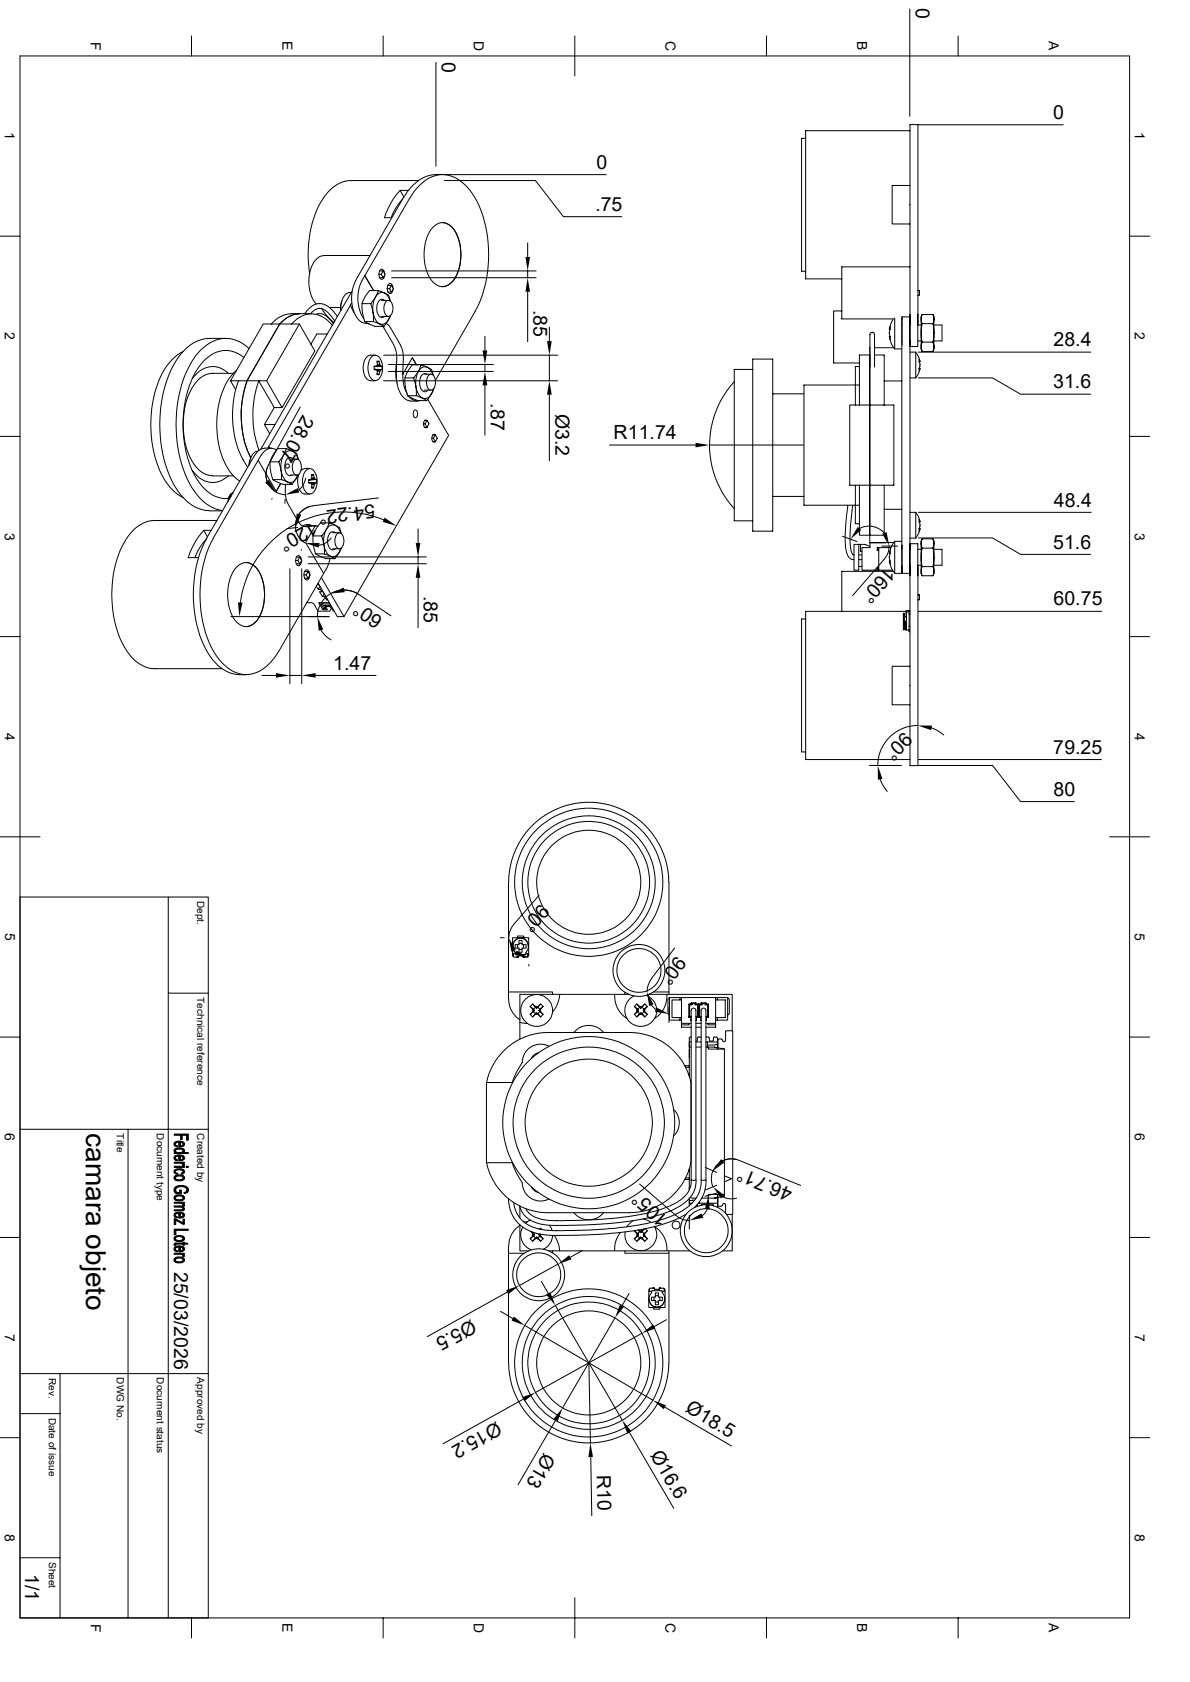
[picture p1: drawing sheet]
<svg xmlns="http://www.w3.org/2000/svg" width="297mm" height="420mm" viewBox="0 0 297 420" stroke-linecap="round" stroke-linejoin="round" font-family="sans-serif">
<g fill="none" stroke="#000" stroke-width=".25">
<path d="M5 14h276.9v390h-276.9zM47.8 9v5M95.6 9v5M108.8 15.6v25.9M143.5 9v10M191.3 9v5M227.1 2.2v26.8M239.1 9v5M201.1 34.5h-1v33.2h1M227.1 32.6h-26v37h9M229.2 31.2h36.2M0 59h5"/>
<path d="M99.9 47.5a17.6 17.6 0 0 0-3.9 6.9h1.8M100.5 49.7l-1.6 2.1-1.3 2.6M101.9 47.5h-2l.9 1.6M102.3 49.4l-11.2 19.4 2.2 3.8M102.3 49.4a10.2 10.2 0 0 1 8.1-5.8 9.5 9.5 0 0 1 7.6 4.9 30.5 30.5 0 0 1 3.2 22.1l-1.1 3.8-1.5 3.3M104.4 45.1h-16.8a9 9 0 0 0-7.5 5.3 27.7 27.7 0 0 0-2.8 18M108 56.8a3.2 3.2 0 0 1 5.3 .5 11.9 11.9 0 0 1-.4 13.1 3.2 3.2 0 0 1-5.3-.6 11.9 11.9 0 0 1 .4-13zM108.8 43.6h1.6M108.8 43.6a9.3 9.3 0 0 0-7.6 5l-11.7 20.2a9.7 9.7 0 0 0-.1 10.9l1.1 .9 1.4 .2M110.4 55.6a4.7 4.7 0 0 1 3.9 3.8 11.9 11.9 0 0 1-1.4 11l-1 .7-1.5 .5M110.9 45.1h22.7l7 9h14.6M110.9 43.6h40.4"/>
<path d="M227.1 46.3h-4.4v9.6h4.4M281.9 59h5M72.6 78.3h5.1M72.6 78.4a6.8 6.8 0 0 0-4.9 2.5M74.8 78.4a6.8 6.8 0 0 0-5 2.5M76.1 78.3l1.4-1.6 1.1-.7 .7-.2a5.3 5.3 0 0 1 4.7 2.9l.2 .3M77.6 78.3l1-1 .9-.3a3.9 3.9 0 0 1 3.3 2.1l.7 1.1M78.9 78.5a3.5 3.5 0 0 1 3.9 1.8l.4 .5M80.3 77l1.4 2 1.7 1.6M80.8 63.8h11.5M80.8 63.8a4.5 4.5 0 0 0-3.5 4.1 9.4 9.4 0 0 0 1.7 8M82.3 76.8h2.7"/>
<path d="M85.3 75.1l-.3 1.2v1.3M87.5 76.2l.8 1.9M87.5 76.2l-20.4 35.3M87.7 73a2.36 2.36 0 0 0-2.4 2.4l-.2 2.2M87.8 75.6l-.3 .6M87.8 72.8l-22.7 39.3M89.5 68.8h.1M90.3 75.8h2.2M92.5 75.8l.6 2.1 .1 2.4M93.2 72.6l-2.1-3.8a9.6 9.6 0 0 0-.3 10.7M94.4 72.6h-2.2l-1.5 2.4a6.7 6.7 0 0 0 .1 4.5l.2 .8M94.4 72.6l-.8 1.8-1.1 1.4"/>
<path d="M94.4 72.6l1.5 .6M94.7 67.6h.9l-.4 .9h-.7M95.2 68.5l.4 .8M95.2 75h1.7M95.2 79h1.7M95.6 67.6l.5 .9-.5 .8h-.9M95.9 73.2a1.85 1.85 0 0 0-2.4 1.4 5.7 5.7 0 0 0 .9 6.1 1.8 1.8 0 0 0 2.8-1.3l.2-.5M95.9 73.2l.9 .7 .6 1.2M95.9 73.2h.1a1.83 1.83 0 0 1 1.4 2M96 75a1.06 1.06 0 0 0-1.1-.1 1.06 1.06 0 0 0-.7 .9 2.74 2.74 0 0 0 1.1 3.5l.7-.3M96 68.4v-.4a.7 .7 0 0 0-.8-.8 .7 .7 0 0 0-.6 .9v.7a.7 .7 0 0 0 .6 .9 .7 .7 0 0 0 .8-.7v-.3M96.2 75.4a.97 .97 0 0 1 1.2-.3 .97 .97 0 0 1 .6 1.1 2.27 2.27 0 0 1-1.1 2.8 2.1 2.1 0 0 1-1-2.8z"/>
<path d="M96.6 72.1h.6M96.8 71.2h.9l-.5 .9M97.2 72.1l.5 .8h-.9M97.5 78.8l-.6 1.3-1.1 1.4M97.7 71.2l.5 .9-.5 .8M97.7 67.6h36.1M97.7 69.3h36.1M98.1 71.9l-.1-.3a.7 .7 0 0 0-.7-.8 .7 .7 0 0 0-.6 .9v.6a.7 .7 0 0 0 .5 1 .7 .7 0 0 0 .8-.7l.1-.4M118.6 77.7l-9.9 17.2M131.7 60.7v3.5M131.7 67.6v1.7M131.7 72.9v12.4"/>
<path d="M210.1 77.6h-2v13h6.4M223.3 79.4v7.7M225.1 79.6h.1M225.1 79.4v6.7M227.1 79.6h.1M227.1 66.6h-17v13h12.8l-.6 1.3-.3 1.3M227.1 78.5v1.1M227.1 79.6v1.6M229.1 72.5h.4v1.2h-.4M229.1 78.5v8h-2v-55.4h2v50.1M230.2 78.5a8.7 8.7 0 0 0-.3 3.8v1.7a8.7 8.7 0 0 0 .3 3.8M230.2 78.5l-.3 .8 .1 .8a3.5 3.5 0 0 1-.1 2.4l.1 1.7a2.59 2.59 0 0 1-.1 2.1l.3 1.5"/>
<path d="M230.2 78.5h2.6M232.8 78.5l.3 1.2M233.1 79.7l-.3 1.1M233.1 79.7v3.4M45.7 87.8a14.1 14.1 0 0 0-6.7 9 30.1 30.1 0 0 0 1.9 22.8l1.3 1.7 1.3 1.5 2.2 1.4M56.3 84.5a14.1 14.1 0 0 0-6.6 .5 14.2 14.2 0 0 0-7.5 8.6 34.4 34.4 0 0 0 1 27.1 11.8 11.8 0 0 0 8.2 6.8h.9M57 93.2a5.5 5.5 0 0 0-8.4 .7l-.6 .6M58.2 93.2h-5.1a6.7 6.7 0 0 0-5.6 4.6 19.9 19.9 0 0 0 .8 18 5.8 5.8 0 0 0 4.8 3h5.1M59.1 92.4a16.9 16.9 0 0 0-5 12 20.2 20.2 0 0 0 3.9 14.1l1.8 1.6M59.5 95.1h-2l1.3 2.1M59.5 95.1a24.7 24.7 0 0 0 2.3 21.6M60.9 89.2a7 7 0 0 0-10.4 1.4 23.5 23.5 0 0 0-4.8 14.6 25 25 0 0 0 4.6 16.1 7.7 7.7 0 0 0 6.7 3.2"/>
<path d="M61.7 95.1a25.2 25.2 0 0 0 .9 19.2M62.1 87a8.1 8.1 0 0 0-12.1 .5 26.4 26.4 0 0 0-6 17 30 30 0 0 0 4.6 18.2 10.3 10.3 0 0 0 6.9 4.8M67.7 80.9h-2l-8.2 14.2M67.7 80.9h2.1l-8.2 14.2h-2.1M69.8 80.9h2.9M69.8 80.9l-8.2 14.2h4.9l3.9 6.7h-1.9M72.7 80.9h2l3.9 6.7-8.2 14.2M72.8 80.9a6.1 6.1 0 0 1 10.1 .3M74.7 80.9l-8.2 14.2M81.7 83.4h-2.6l-1.5 2.5M91 80.3l2.6 1.2h2.2M91 80.3h2.2"/>
<path d="M92.5 95.1h1.1M92.7 89.2a1.33 1.33 0 0 1 2.3 .5 4.3 4.3 0 0 1-.8 5.2 1.6 1.6 0 0 1-2.1-1.5 4.7 4.7 0 0 1 .6-4.2zM93.2 80.3l2.6 1.2M93.6 88.7a2.05 2.05 0 0 0-2.3 .8 4.5 4.5 0 0 0 .5 5.3l.7 .2M94 92.4l.1 .1M94 91.4a.5 .5 0 0 0-.7 .4 .5 .5 0 0 0 .5 .6h.2M94.1 92.4l.8 .1M94.1 91.2l-.1 .2M94.1 92.5v1h.5M94.1 93.3l.5 .2M94.2 91l-.1 .3M94.2 92.7l.6 .1"/>
<path d="M94.6 90.2l.2 .8M94.6 90.2h-.5l.1 .8M94.6 90.2l-.5 .3M94.8 91l.1 .3M94.8 92.7l-.2 .8M94.8 91l-.6 .1M94.9 91.3l.1 .1M94.9 92.5l-.1 .3M94.9 91.3l-.8 .1M95 91.4h.3M95 92.4l-.1 .1M95 91.4l-1.6 .2 1.9-.2"/>
<path d="M95.3 91.4v.3a.49 .49 0 0 1-.1 .5 .49 .49 0 0 1-.6 0h-1.2l1.6 .2M95.3 92.3l-.3 .1M95.6 81.5l.2 .4M95.8 95.1h43.4M95.8 88.7h43.4M95.8 81.8l2.5 4.3M96.4 80.8l.6 .4 .5 .7M96.9 91h26.2M96.9 92.8h26.2M97.5 81.8l2.4 4.3M98.3 86.1a6.5 6.5 0 0 1 .7 3.4l-.1 4M98.9 93.5a7.3 7.3 0 0 0 2.4 6.2 4.1 4.1 0 0 0 2.8 .5"/>
<path d="M99 90.5a11.3 11.3 0 0 0 .1 5M99.9 86.1a6.5 6.5 0 0 1 .8 3.4l-.2 4 2.4-4.2 1 1.8-1-1.8M100.5 93.5h.1M100.5 93.5a9.3 9.3 0 0 0 1.1 4.8M101 94.4h2.3M101.7 98.8h2.2M101.7 98.8l2.6 1.2h2.2M102.1 99a2.51 2.51 0 0 0 2.8 1M103.3 94.4l.5 2.2M103.8 96.6l.1 2.2M103.8 96.6a2.7 2.7 0 0 0 2.5 2.9 2.77 2.77 0 0 0 1.8-2.3M103.9 98.8l2.6 1.2"/>
<path d="M105.1 91.1h-2.2l-1.5 2.4a6.9 6.9 0 0 0 .2 4.8l.1 .5M105.1 91.1l-.6 1.4-1.2 1.9M105.1 91.1l1.5 .6M105.8 97.4h1.8M105.9 93.4h1.7M106.5 93.4a1.32 1.32 0 0 0-1.7 1.5 2.38 2.38 0 0 0 1.2 2.9l.8-.4M106.6 91.7h.1a1.72 1.72 0 0 1 1.4 1.9M106.6 91.7a1.85 1.85 0 0 0-2.4 1.4l-.4 1.9v1.6M106.6 91.7l.8 .7 .6 1.2M106.8 99.7l5.2 9-26.1 45.3-5.7-9.8M106.8 93.9a.97 .97 0 0 1 1.2-.4 .97 .97 0 0 1 .6 1.1 2.27 2.27 0 0 1-1 2.8 2.1 2.1 0 0 1-1-2.8zM108.3 96.9l-.7 1.7-1.1 1.4"/>
<path d="M121 84v3.5M121 91v1.8M121 96.2v12.5M137.1 81.7v3.5M137.1 88.7v6.4M137.1 98.6v16.4M183.3 95.2a23.4 23.4 0 0 0 0 31.8M187.9 92.2h-4.6v37.8h4.6M187.9 89.7h5v42.9h-5zM192.9 98.3h7.8M214.5 91.5h-1v4.6h1M217.1 88.6v12.5h3.6"/>
<path d="M217.1 88.6h.1M217.1 86.8v1.8M217.1 91.7v-8a.62 .62 0 0 1 .8-.7 .62 .62 0 0 1 .4 .9v7.8M218.3 88.6h2.4v12.5M218.3 86.8h4.8M220.7 95.1h4.4M222 82.1l.2 .2M222 82.1l.2-.6v.7M222 84.1l.4 1.6 .9 1.4M222 82.1l.2 .1M222.2 84.1v.7l-.2-.6M222.2 84l-.2 .2"/>
<path d="M222.2 84.1l-.2 .1M222.2 82.2a1.99 1.99 0 0 0 0 1.9M223.3 87.1h1.8M225.1 80.9v.1M225.1 85.3h.1M227.1 85.1v1M227.1 86.1v51.1M227.1 86.1v-7h-2v64.1h2v-7.1M227.1 94.4h1.5M227.1 87.9h1.5M228.6 87.9v6.5M228.6 87.9l.8 1.6 .2 .8h-.2"/>
<path d="M229.1 81.2h.8M229.1 85.1h.8M229.2 94.4h18.5l7 4h17.5M229.2 87.9h43M229.4 92v.6l.2-.5h-.2M229.4 90.3l.2 .6M229.4 92l.2 .1M229.4 90.2h.2l-.2-.5v.6M229.6 90.9v.5M229.6 90.2v.1M229.6 91.4l-.2 .6M229.6 92l-.4 1.3-.6 1.1"/>
<path d="M230.2 85.4h2.6M230.2 87.8h2.6M230.2 80.8h2.6M232.8 85.4l.3 1.2M232.8 80.8l.3 2.3M233.1 81.2h2v3.9h-2M233.1 86.6l-.3 1.2M233.1 83.1l-.3 2.3M233.1 83.1v3.5M0 109h5M48 117.5a5.9 5.9 0 0 0 7.1 2.6l1.9-1.3M64.3 112.6a3.3 3.3 0 0 0-2.1 3.5l.2-1.3"/>
<path d="M65.1 113.7l-.7 1.2M65.4 111.5v.1M66 106l2.5-4.2-3.9-6.7a25.8 25.8 0 0 0 0 17.3M66.1 111.9a3 3 0 0 0-2.6 1.8l-11.9 20.6M66.1 111.9h1.6M66.8 116.7l-.4 1.7 .2 1.7M67 116.1a5 5 0 0 0 4.2 7.4M67 111.5l.4 .4M67.1 111.5l.3 .4M67.1 111.5l-.3 .4M67.4 115.3h2.2M68.1 119.8h2.2"/>
<path d="M68.6 106h-2.6l1.3 2.3M69 112.4a2.63 2.63 0 0 0-3.8 1.3M69.6 115.3l.6 2.7 .1 1.8M70.3 119.8l2.6 1.1M70.7 113.7l-1.1 1.6M70.8 113.7a5.6 5.6 0 0 0 .7 6.5 1.77 1.77 0 0 0 2.7-1.2l.1-.4M71.5 112h-2.2l-1.6 2.4a7 7 0 0 0 .2 4.9l.2 .5 1.8 .9 .8 .2h2.2M71.5 112l-.8 1.7M71.5 112l1.5 .6M72.3 114.6h1.8M72.4 118.6h1.7M73 112.6a1.93 1.93 0 0 1 1.5 2.2l-.7-1.4z"/>
<path d="M73 112.6a1.69 1.69 0 0 0-2.2 1.1M73.2 114.6a1.07 1.07 0 0 0-1.2-.3 1.07 1.07 0 0 0-.8 1 2.68 2.68 0 0 0 1.1 3.5l.6-.2M73.4 115.1a.97 .97 0 0 1 1.1-.4 .97 .97 0 0 1 .6 1.1 2.27 2.27 0 0 1-1 2.8 2.1 2.1 0 0 1-1-2.8zM74.4 118.6l-1.5 2.3M74.6 118.5a4.3 4.3 0 0 0 1 4.7l1.7 .2M74.9 101.6l-7.9 14.5M76.3 119.4l-.6 1.7-1.2 1.3M76.4 117.5a1.33 1.33 0 0 1 2.3 .6 4.3 4.3 0 0 1-.8 5.1 1.6 1.6 0 0 1-2.2-1.4 4.7 4.7 0 0 1 .7-4.3zM77.3 117a2.51 2.51 0 0 0-1.9 .3l-.3 .2M77.7 119.7h-.4a.57 .57 0 0 0-.2 .7 .57 .57 0 0 0 .6 .3l.2 .3-.2 .8h.6M77.8 119.5l-.1 .1M77.9 119.3l-.1 .2"/>
<path d="M78.2 118.5l.2 .8M78.3 118.5h-.6l.2 .8h.5M78.3 118.5l-.5 .3M78.5 119.3l.1 .2M78.5 119.5l.2 .2M78.5 119.5l-.8 .1M78.7 119.7h.3M78.7 119.7l-1.7 .1h2M79 119.8v.8M103.3 102.5l.4-.1a1.14 1.14 0 0 1 0 1.9 1.27 1.27 0 0 1-.4-1.8zM105.7 105.8h.4l.5-.8-.2-.1a.98 .98 0 0 0-.5 1.7l.3 .2 .3-.1M105.9 105h.7l.5 .8-.5 .9h-.6"/>
<path d="M106.1 105.8l.5 .9M107.7 109.4h.5l.5 .9M108 108.6h.7l-.5 .8M108.6 108.6l-.1-.1a.98 .98 0 0 0-.6 1.7l.4 .2 .3-.1M108.7 108.6l.4 .8-.4 .9h-.7M152.1 111.1h21.5M177.1 111.1h23.5M213.5 101.1v-5h-12.8v30.1h13.8M214.5 101.1h-2.4v20.1h2.4M214.5 101.1h2.6v20.1h-2.6M214.5 101.1v-12.5h2.6v45M220.7 101.1h2.4v20.1h-2.4"/>
<path d="M281.9 109h5M46.9 139.2h2.6M50.8 132.4h1.9M50.8 132.4l1 1.6M50.9 132.4a17.6 17.6 0 0 0-3.9 6.8M51.5 134.6l-1.6 2.1-1.3 2.5M51.6 134.3a31.1 31.1 0 0 0 .2 28.6 9.8 9.8 0 0 0 9.6 5.6M52.3 127.6h3.2M54.1 130h-15.5a9.2 9.2 0 0 0-7.6 5.4 28.9 28.9 0 0 0 0 26.1 9.2 9.2 0 0 0 7.6 5.5h16.8M57.4 123.8h.1M57.4 123.8l.1 .2M57.4 123.8l.7-.7a2.08 2.08 0 0 0-1.1 2"/>
<path d="M57.4 123.7v.1M57.4 123.7h.1M57.4 124h.1M57.4 124l-.2 .7M57.5 124l-.2 .4M57.5 124h.1M57.5 123.9v.1M57.6 124l-.1 .1M57.6 123.9h.1M57.6 123.9l-.1 .1M57.6 123.9v.1M57.8 123.6l-.2 .3-.2-.2"/>
<path d="M58.1 123.1l-.7 .6M58.1 123.1a1.99 1.99 0 0 0-1.2 2.1M67.9 124.5l-.1 .2M68.9 122.7l1.2-2-1.1 2-4.6-7.8-11.1 19.4M71.2 124.6l-.1 1M71.2 120.9v1.7a6.5 6.5 0 0 0 .8 3.3M72 126l2.4 4.2M74 139.1h.8l.5 .9-.5 .8h-.9M74.3 131.7l-2.7 .3M74.3 140l.5 .8M74.4 130.2a2.15 2.15 0 0 0 2 1.3M74.8 139.1l-.5 .9h-.6"/>
<path d="M75.2 139.9v-.4a.7 .7 0 0 0-.8-.8 .7 .7 0 0 0-.6 1l.1 1a.65 .65 0 0 0 .8 .6 .65 .65 0 0 0 .5-.9v-.4M75.3 137.2l-.2 .2M76.4 131.5l2.3-.2-2.4 4.2 4.5 7.7-11.2 19.4a10.2 10.2 0 0 1-8.2 5.8 9.5 9.5 0 0 1-7.5-4.8 30.5 30.5 0 0 1-3.3-22.1l1.1-3.8 1.6-3.4M76.7 131l1.1 .3M76.9 139.1h29.5M77 120.5l2 .1M77 120.5l1.7 .1M77.1 131.3l-1.4 .1M77.1 131.3h.2M77.3 131.3h1.6M77.5 126.4l-1.6 .8-1.3 1.2M77.7 120.7l.8 .1"/>
<path d="M77.8 121.5l.5 .3M77.9 131.3l-1.2-.3-1.2 .3M77.9 121h.5l-.2 .8M78.1 133.8h2.2M78.6 120.8l-.1 .2M78.7 120.6l-.2 .2M78.7 131.3l.7 .1M78.8 138.3h2.2M79 120.6h-.3M80.3 133.8l.6 2.3M80.9 136.1l.1 2.2M80.9 136.1a3.8 3.8 0 0 0 1.6 2.8"/>
<path d="M81 138.3l1.5 .6M81.4 132.2a1.7 1.7 0 0 1 1.7-1.1 1.7 1.7 0 0 1 1.6 1.2l.4 .9M81.4 132.2l-1.1 1.6M81.4 132.2a6.1 6.1 0 0 0-.5 3.9M82.2 130.6h-2.2l-1.6 2.4a7.3 7.3 0 0 0 .3 5.1l.7 .6 2 .8h2.2M82.2 130.6l1.6 .6a1.75 1.75 0 0 1 1.3 1.8l.1 .2M82.2 130.6l-.8 1.6M82.3 139.5l-.5 1.8-1 1.9M82.5 138.9l1.1 .6M82.6 134.4l-1.3 1.2-1.7 .6M83 133h1.7M83 137h1.7"/>
<path d="M83.7 133.1a1.06 1.06 0 0 0-1.1-.2 1.06 1.06 0 0 0-.6 .9 2.74 2.74 0 0 0 1 3.5l.7-.3M84 133.5a.97 .97 0 0 1 1.1-.3 .97 .97 0 0 1 .6 1 2.27 2.27 0 0 1-1 2.8 2.1 2.1 0 0 1-1-2.8zM85.1 136.9a2.26 2.26 0 0 1-2.6 2M85.2 136.8l-.5 1.2-1.1 1.5M94.4 124.3l-16.3 2a5 5 0 0 0-4.3 4 5 5 0 0 0 2.4 5.3M95.8 129.8a26.1 26.1 0 0 0-35.8 20.7M104.4 132.1v3.5M104.4 139.1v1.7M192.9 124h7.8M210.3 133.9l3.6 1.3M211.6 126.2l-.7 7.2 .1 3.2 .5 1.8a1.69 1.69 0 0 0 1.6 1.3M212.9 126.2l-.6 5.1-.2 2.8 .1 1.7 .3 2a.71 .71 0 0 0 .6 .8"/>
<path d="M213.1 135.9h1.2v6.5h-1.2zM213.5 121.2v9.6h1M214.3 135.9a4.5 4.5 0 0 1 2.8 .5M214.3 139.7h.8M214.3 138.6h.8M214.5 121.2v12.4h2.6M214.5 132a5 5 0 0 1 6.2 1.1M214.8 135.9v1.8h.3M217.1 133.6v1.9h6M219.3 136.7v5.7M220.1 136.4h3.9M220.7 121.2v12.4h-3.6"/>
<path d="M220.7 121.2h-3.6v12.4M220.7 127.2h4.4M221 135.5l-3.9 .1v1.1h-2v5.7h3.8v-.6h.4M221.9 136.4l-.1 1.1-.7 1.6-8.3 9.6M222 138.1l.2 .1M222 138.1l.2 .2M222 138.1l.2-.6v.7M222.2 138.2a1.99 1.99 0 0 0 0 1.9M222.4 136.7h-3.5v.7h.4M223.3 135.2v8h1.8M223.3 135.2l-.9 1.4-.4 1.6M223.3 135.2h1.8"/>
<path d="M225.1 136.9v-.8v7.1v-1.8M225.1 136.9v.1M227.1 134.4h1.5M227.1 127.9h1.5M228.6 127.9v6.5M228.6 127.9l.6 1.1 .4 1.3M229.1 137.2h.8M229.2 134.3h18.5l7 4.1h17.5M229.2 127.9h43.1M229.4 132v.6l.2-.5h-.2M229.4 130.3l.2 .6M229.4 130.2h.2l-.2-.5v.6"/>
<path d="M229.4 132h.2l-.2 .8-.8 1.6M229.4 130.3h.2M229.6 130.9v.5M229.6 130.2v.1M229.6 132v.1M229.6 131.4l-.2 .6M230.2 134.5l-.3 .7 .1 1a3.2 3.2 0 0 1-.1 2.3l.1 1.9a2.04 2.04 0 0 1-.1 1.8v.8l.3 .8M230.2 134.5l-.3 .8v4.7a8.7 8.7 0 0 0 .3 3.8M230.2 134.5h2.6M230.2 136.9h2.6M232.8 136.9l.3 2.2M232.8 136.9l.3-1.2v3.4"/>
<path d="M232.8 134.5l.3 1.2zM233.1 137.2h2v3.9h-2M233.1 139.1l-.3 2.4M233.1 139.1v3.5M0 159h5M57.6 154h24.5M59 141.7a3.2 3.2 0 0 1 5.3 .5 11.9 11.9 0 0 1-.4 13 3.2 3.2 0 0 1-5.4-.5 11.9 11.9 0 0 1 .5-13zM61.4 140.5a4.7 4.7 0 0 1 3.9 3.7 11.9 11.9 0 0 1-1.4 11l-1 .8-1.5 .5M72.3 142v28.7M75.3 142v28.7M75.8 143.6h.6l.5 .8M76 142.7h.9l-.5 .9"/>
<path d="M76.6 150.5h1.2l.5 .2 1.1 1.9h2.9l.5-.8-.3-.4M76.9 142.7l.5 .9-.5 .8h-.9M76.9 140.8h29.5M77.3 143.4v-.3a.7 .7 0 0 0-.8-.8 .7 .7 0 0 0-.6 .9l.1 1a.65 .65 0 0 0 .8 .6 .65 .65 0 0 0 .5-.8v-.4M79 146.4l.5 .8 .4-.8M79.2 145.9l.1 .1M79.4 145.8l.3 .3M79.4 145.6l4.8 8.4h1.7M79.5 145.8l-.3 .2M80 147.2l.3 .5 .2-.2M80.1 146.9l-.1 .3h-.5M80.1 157.4l1.1 1.3 1.4 1.1"/>
<path d="M80.3 150.5l.1 .2M80.3 147.7h-.5l.7 1.3h.5M80.4 147.6l.3 .3M80.6 150.5l-.3 .4M80.7 151.2l.5 .7 .1-.3M80.8 151.2h-.1M80.9 148.2l-.4 .8M81.1 151.2l.1 .3M81.2 151.9h-.5l-.1 .3M81.2 148.7l-.2 .3 .5 .8 .2-.3M81.5 149.8h.3M82.2 150.5h-2.7l1.1 1.7h1.1l-.5-.7h1.3l-.2-.3h-1.5"/>
<path d="M82.3 151.2l.9 1.4h.2M82.4 150.9l-2.1-.1v.3l.4 .8M85.9 147.3l1.8 .3 1.6 .7M97.6 153.8l-8.1-5.4a6.6 6.6 0 0 0-10.3 5.6M104.4 144.3v12.4M201.1 154.6h-1v33.1h1M214.3 141.4h.8M218.9 142.4h3.9M222 140.1l.4 1.6 .9 1.4M222.2 140l-.2 .2M222.2 140.1l-.2 .1M222.2 140.1v.7l-.2-.6"/>
<path d="M222.9 142.7h-12.8v10M225.1 141.3v.1M225.5 153.6v3.6l.1 .1v-3.7M225.5 153.6h.2M225.5 153.1h.1M225.5 153.2v.4M225.6 153.3h.1M225.6 155.2h.1M225.6 155.2l.2 .2M225.6 153.6v1.6M225.6 153.2h.1M225.6 153.2v.4"/>
<path d="M225.7 155.1l-.1 .1M225.7 153.6v1.5M225.7 153.5l.5 .8M225.7 153.2h.1M225.7 155.1h.1M225.7 153.2v.4M225.7 155.2l.3 .2zM225.8 155.4h.1M225.9 156.5l-.3 .5M225.9 155.4h.1M225.9 155.5v1.7M225.9 157.2h.1"/>
<path d="M225.9 155.4v.1M226 157.2h.1M226 156.9h.1M226 155.4h-.1M226 155.4v1.8M226 156.9h.2M226 157.2h-.1h.3h-.2M226.1 152.7h-25v37h26M226.1 157.2h.1M226.2 153.4v3.8M226.2 156l-.2 .4M226.9 157.3h-.7v-4.5h.7v4.9h.2"/>
<path d="M226.9 153.3h.2M226.9 156.4h.2M227.1 152.6l-1-.1 .1 .8M227.1 143.2h.1M227.1 141.1v2.7M227.1 152.4l-.2 .1M229.1 141.1h.8M229.1 148.5h.4v1.3h-.4M229.1 141.1v50.1h-2v-55.4h2v8M229.2 152.7h45.8M230.2 141.5h2.6M230.2 143.8h2.6"/>
<path d="M232.8 141.5l.3 1.1M233.1 142.6l-.3 1.2M281.9 159h5M65.4 168.7h3.5M72.3 168.7h3M78.8 168.7h15.1M227.1 166.4h-4.4v9.6h4.4M217 191.1h8M219.7 194.6l.7 1.6 1 1.4M229.1 181.1a10 10 0 0 0-10 10M229.2 191.1h18.5l7 9.1h13.4M229.2 189.7h45.7"/>
<path d="M232.5 181.7l1.6 .8 1.4 1M0 209h10M276.9 209h10M5 224h47v180M42 224v180M124.9 234.1h1M126.9 220.3v29.1M127 220.3a20 20 0 0 1 19.9-20 20 20 0 0 1 20 20M128 236.3h.1M128 236h.1M128.1 238.7h-.2v-4.6h4.1v4.6h-.3M128.1 238.2h.1"/>
<path d="M128.1 238.9h.1M128.2 239h1.1M128.2 230.9l-.9 1.5-.3 1.7M128.2 237.4l.5 .5M128.6 237.9a2 2 0 0 1 .2-3.3 2 2 0 0 1 3 1.4v.8l-.6 1.1v.4M128.7 237.9v.4M128.7 238.3h2.5M128.7 238.1h-.6v.8M129.2 234.1v-.4h1.5v.4M129.3 235.9l-.1 .4 .1 .4M129.3 238.9h.1M129.3 238.3v.7h-.4"/>
<path d="M129.3 238.7h1.2M129.5 234.8h.8v1.1h1v.8h-1v1.1h-.8v-1.1h-.9v-.8h.9zM129.5 237l.4 .1 .4-.1M129.5 235.6l.4-.1 .4 .1M129.7 234.2l-1.2 .7-.5 1.2M130.2 234.2l1.1 .6 .6 1.2M130.5 238.9l.4 .1M130.5 238.3v.6M130.6 235.9l.1 .4-.1 .4M130.6 238.9h.1M130.6 239h1.1M131.2 238.1h.5v.8"/>
<path d="M131.7 238.2h.1M131.9 236.3h.1M131.9 236h.1M131.9 236v.1M134.5 223.6l-6.3 7.2M167 220.3v28M168.4 236.7l-5.8 7.7M0 259h5M42 248h10M126.9 247.7h11v.6M127 249.4a6.1 6.1 0 0 0 2.8 5.2M129.7 255.3l2 .3"/>
<path d="M132 240.8v.4M132.3 251.3l.9 .7M132.3 251.3l.7 .7M132.3 251.3l.7-.6 .6 .8M132.9 250.7l.7 .6M133 252.6l-.7 .7M133 252.3h.3M133 252.3l-.1 .3h.3M133.2 252.6l.4 .5M133.2 252.6l-.9 .7M133.2 252v.1M133.2 252.1h-.3l.1 .2"/>
<path d="M133.2 252.6h.1M133.2 252.1l.1 .2M133.3 252.3l-.1 .3M133.6 251.5l.1 .1M133.6 253.1l-.6 .8-.7-.6M133.6 253.3l-.7 .6M133.6 251.5l-.4 .5M133.7 251.6l.2 .1M133.7 253v.3l.2-.1M133.7 253l.2-.1v.3M133.7 253l-.1 .1M133.9 251.4v.3"/>
<path d="M133.9 251.4l-.2-.1v.3M133.9 251.4l.3-.1v.3M133.9 252.9l.3 .1M134.2 251.6l-.3 .1M134.2 251.5l.7-.8 .2 .1 .5 .5-.9 .7M134.2 251.5v.1M134.2 253.3l.8 .6M134.2 251.5l.5 .5M134.2 253.1v.2l-.3-.1M134.5 252.3l.2 .3M134.5 252.3h.4M134.7 252.1h.3l-.1 .2"/>
<path d="M134.7 252.1l-.2 .2M134.7 252.6h.1M134.7 252.6l.9 .7-.3 .3-.4 .3-.7-.8M134.7 252v.1M134.7 252.6l-.5 .5M134.9 252.3l.1 .3h-.3M134.9 252.6l.7 .7M135 250.7l-.8 .6M135.6 251.3l-.7 .7M139.7 248.3l-.6 2.4-1.2 2M143.2 257.8a4.8 4.8 0 0 1 7.5 0M153.4 248.3a6.6 6.6 0 0 0 3.1 6"/>
<path d="M156 247.8v.5M156.9 248.3h-27.1v11.2M158.3 251.3l.7 .7M159 250.7l.6 .8M159 252.6l-.7 .7M159 250.7l-.7 .6 .9 .7M159 250.7l.7 .6M159 252.3h.3M159.2 252.6l.4 .5M159.2 252.6l-.9 .7 .7 .6M159.2 252.1h-.3v.5h.3M159.2 252.1l.1 .2"/>
<path d="M159.2 252v.1M159.2 252.6h.1M159.3 252.3l-.1 .3M159.6 251.5l-.4 .5M159.6 253.1l-.6 .8M159.7 253.3l-.7 .6M159.7 253v.3l.2-.1M159.7 253l.2-.1v.3M159.7 253l-.1 .1M159.7 251.6l.2 .1M159.9 251.4v.3M159.9 251.4l-.2-.1-.1 .2"/>
<path d="M159.9 253.2l.3 .1M159.9 252.9l.3 .1M160.2 251.3l-.3 .1M160.2 251.3v.3l-.3 .1M160.2 253.3l.8 .6M160.2 253.1l.8 .8M160.2 253.1v.2M160.6 252.3l.1 .3M160.6 252.3h.3M160.7 252.1l-.1 .2M160.7 252.6h.1M160.7 252.6h.3"/>
<path d="M160.7 252.1h.3M160.7 252.6l.9 .7M160.7 252v.1M160.7 252.6l-.5 .5M160.9 252.3l.1 .3M160.9 250.7l.6 .6M161 250.7l-.8 .8 .5 .5M161 250.7l-.8 .6M161 252.1l-.1 .2M161 252.6l.6 .7M161.3 248.5a4 4 0 0 1 2 6.1 4 4 0 0 1-6.4 .3 4 4 0 0 1 1.3-6.2M161.5 253.3l-.6 .6"/>
<path d="M161.6 251.3l-.6 .7M161.6 251.3l-.9 .7M162 248.3h20.8v9.1M162.6 244.4l-.8 1.6-.3 1.7M162.6 251l1.1 1.1M163.1 247.7h3.9M166.5 248.3a6.6 6.6 0 0 1-3.1 6M167 251.5v3.8M167.1 249.1h3M167.1 249.1l-.4 .4v3.6l.4 .4M167.1 249.1v5.6h3M169.7 254.1h.4"/>
<path d="M169.7 249.1v.6M170.1 255.5h2.4M170.1 255.5v1h2.4M170.1 249.7h-2.4v4.4h2v.6M171.9 254v-3.3h.6v-.3h1.2v.3h.6v3.3h-.5v.8M171.9 250.7l.2 .2v2.9l-.2 .2h.5v.8M172 255.5v.4h-1.9M172.1 253.8h.4M172.4 254.8h.1M172.5 250.7l.2 .2h-.6M172.5 250.4l.2 .5M172.5 259l-.5 .1v2.4"/>
<path d="M172.5 254.7l-.1 .1M172.5 253.9l-.1 .1M173.5 250.6v.3l.2-.2M173.7 250.4l-.2 .2h-.8M173.7 254.8h.1M173.7 255.5h1.3M173.7 253.8h.4M173.7 253.9l.1 .1M173.7 254.7l.1 .1M173.7 256.5h1.3M174.1 250.9v2.9l.2 .2M174.3 250.7l-.2 .2h-.6"/>
<path d="M174.4 250.7v3.3l.2-.2M174.4 250.7l.2 .2M174.4 250.7h.6M174.6 250.9v2.9h.4M174.6 250.9h.6v-.3h.8v.3h.6v2.9h-.4M174.9 254l.1 .7M174.9 254.8h.1M175 253.9l-.6 .1M175 250.4l.2 .5M175 259.1l-.8-.1-.2 .1v.7l-.3 .2M176 250.6l.2-.2v.3M176.2 254.7l.1 .1h-.1"/>
<path d="M176.2 253.9l.1 .9M176.2 250.4h-1.2l.2 .2M176.2 255.5h2.4M176.2 259h.7l.1 .1v.6M176.6 253.8l.2 .2h-.5M176.6 250.9l.2-.2v3.3M176.7 255.5v.4h1.9M176.8 250.7h-.6l-.2 .2M177.1 259.7l.1 .3h.7l.3-1h.7l.2 .1v1.6M178.6 249.1h-8.5v6.4M178.6 249.1v7.4h-2.4M178.6 249.1h3"/>
<path d="M179 254.1v.6h-.4M179 249.1v.6h-.4M179 249.7h2v4.4h-2.4M180.3 259.8l-.3-.4h-.8v2.2l1.6 .4M180.4 259.8a.36 .36 0 0 0 .3 .3 .36 .36 0 0 0 .4-.3v-2.4h1.8v45.8h-1.6M181.6 249.1l.4 .4v3.6l-.4 .4M181.6 249.1v5.6h-2.6M281.9 259h5M121.4 270.3v20h6.5M121.4 270.3h6.5M134.3 262.9l-1 .5-.6 .8M137 261.2a4.6 4.6 0 0 0-6.7 4.1l-1.4 2.4-1.1 2.6"/>
<path d="M168.2 277.1a4.5 4.5 0 0 1 0 6.4M170.9 266.1h.1M171.2 266.5h.8M171.8 268.1h.2M172 268.5h.1M172 266.1h-1v.2M172 260.2h.5M172 261.3h.1M172.1 262.1v2M172.4 270.3a15.6 15.6 0 0 0-15.3-12.5h-20.3a15.6 15.6 0 0 0-15.3 12.5M172.5 270.3v20M172.5 261.5h-.5v7.3"/>
<path d="M173.7 261.5h1.3M173.7 260.2h1.3M176.2 261.5h.5l.2 .5h3.9v36.2l-3.9 .1-.2 .9h-1.6M176.2 260.2h2.9M176.5 260.2v1.3M179.1 260.7l-.8 .2h-1.8M179.1 260.7v1l-.8-.2h-1.6M179.1 261.7v.3M179.2 261.6v.4M5 282h47M32 282v122M126.9 299.3a8.9 8.9 0 0 0 8.4 8.9l2.4 .3h4.2l9.7-.4 8.7-1.1 5.3-1.4a20.3 20.3 0 0 0 5.7-2.5"/>
<path d="M127.8 290.3l1.1 2.6 1.4 2.4a4.6 4.6 0 0 0 6.7 4.1M132.7 296.4l.6 .9 1 .4M159.6 295.7l9.1 7.8M170.9 294.5h1.1M171 294.3v.2M171.2 294.1h.8M171.8 292.5h.2M172 292.1h.1M172 296.5h.1M172 299.8v1.3M172 299.2v1.2h.7M172 291.8v5.3"/>
<path d="M172.3 299l1.4 .2M172.4 290.3a15.6 15.6 0 0 1-15.3 12.5h-20.3a15.6 15.6 0 0 1-15.3-12.5M172.5 294.6v-42a.66 .66 0 0 1 .7-.9 .66 .66 0 0 1 .5 1v41.9M172.5 294.6l-.1 1.4-.6 1.6-1.2 1.4-1.5 1.1-1.8 1-2.4 .9-6.3 1.5-4.2 .6-5.7 .4-11.5 .3-1.9-.3-1.9-.6-1.3-.9-.9-1.2M173.4 299.7l-1.4 .2M173.7 294.6l-.2 1.9-.7 1.8-1 1.3-2.3 1.7-2.4 1.2-2.1 .7-3.8 1-4.3 .8-5.4 .6-6.2 .3h-9.1l-2.3-.5-2.1-1.1-1-1-.8-1.1-.3-1.1M173.7 294.6l-.3 .1-.9-.1M175 294.6v1.4l-.5 1.9-.9 1.5-1.1 1.3-1.9 1.5-1.6 .8-4.5 1.8-7 1.4-8.7 .8-10.7 .3-1.9-.1-2.6-.6a7.2 7.2 0 0 1-5.4-6.4M175 294.6v-42a.66 .66 0 0 1 .7-.9 .66 .66 0 0 1 .5 1v41.9M176 291.5l2.9 1.2M176.2 294.6a8.8 8.8 0 0 1-2.9 6.9M176.2 294.6l-.3 .1-.9-.1"/>
<path d="M176.7 299.2h2.4v2.2M178.9 296l-2.9 1.1M178.9 297.9l-3 .8M179.1 298.2v.8l-.8 .2M179.2 298.2v.8M180.4 298.8l1.7 .5 1.8-.1M180.6 298.8l-1.4 .2v2.2h.8M180.8 298.7l-.2 .1M180.8 293.6l1.8 .7-1.8 .8M180.8 298.2v.5M183.9 289.5l-1.8-.2-1.7 .6M199.8 296l-15.4-6.3a5 5 0 0 0-5.4 1.1 5 5 0 0 0-1 5.5"/>
<path d="M0 309h5M126.9 311.2v29.1M126.9 312.9h3.9M129.8 305.8v6.5h2.2M129.8 301.3v2.8M129.8 306a6.1 6.1 0 0 0-2.8 5.2M130.5 306.4a4 4 0 0 0 2.1 5.7M131.7 305.1h-1M132.4 304.7l-1.2 .7M132.5 307.4l.5 .6M132.5 307.5l.7 .5M133 308.6l-.7 .7 .7 .6 .6-.8"/>
<path d="M133 308.3h.3M133 308.3l-.1 .3h.3M133.2 308.6l.4 .5M133.2 308.6l-.9 .7M133.2 308v.1M133.2 308.1h-.3l.1 .2M133.2 308.1l.1 .2M133.2 308.6h.1M133.3 308.3l-.1 .3M133.3 307.8l-.1 .2M133.6 309.3l-.7 .6M133.7 309v.3l.2-.1"/>
<path d="M133.7 309l-.1 .1M133.9 309.2l.3 .1M133.9 308.9l.3 .1M133.9 308.9l-.2 .1M133.9 308.9v.3M134.2 309h.1M134.2 309.3l.8 .6M134.2 309.1l.7 .8 .7-.6M134.2 309.1v.2M134.5 308.3l.2 .3M134.5 308.3h.4M134.6 308.1l-.1 .2"/>
<path d="M134.7 308.6h.1M134.7 308.6l.9 .7M134.7 308.6l-.5 .5M134.7 306.9l.2-.2 .4 .3M134.9 308.3l.1 .3h-.3M134.9 308.1v.2M134.9 308.6l.7 .7M135 306.7l-.3 .2M135.1 319.9l1.7 3M136.9 312.3h35.2M137.2 305.9l.6 1.4M137.9 308.5a4 4 0 0 1-2.3 3.4"/>
<path d="M137.9 312.3v.5M138.3 308.5l1 1.8 .4 2M139.3 315.6l-9.6 5.4M143.2 302.8a4.8 4.8 0 0 0 7.5 0M145.4 312.3l-3.1 1.6M154.9 307.7a6.7 6.7 0 0 0-1.5 4.6M156 312.3v.6h11M158.1 304.8l-1.7 1.5M158.3 309.3l.7 .6M158.3 307.3l.7 .7M158.4 307.3l.8 .8M159 308.6l-.7 .7"/>
<path d="M159 308.3h.3M159.2 308.6l.4 .5M159.2 308.1h-.3v.5h.3M159.2 308.6l-.9 .7M159.2 308.1l.1 .2M159.3 307.1l.3 .5M159.3 308.3l-.1 .3M159.4 307.1l.3 .2M159.6 307.6l-.4 .4M159.6 309.1l-.6 .8M159.7 309v.3M159.7 309l-.1 .1"/>
<path d="M159.7 307.6l.2 .1M159.7 309.3l-.7 .6M159.9 309.2l.3 .1M159.9 309.2l-.2 .1M159.9 307.4l-.2-.1-.1 .3M159.9 308.9l.3 .1M159.9 308.9l-.2 .1M159.9 308.9v.3M160.2 307.3l-.3 .1M160.2 307.3v.3l-.3 .1v-.3M160.2 309.1v.2l.8 .6M160.2 309.1l.8 .8"/>
<path d="M160.2 309h.1M160.5 304.4l1 .3 1 .6M160.6 308.3l.1 .3M160.6 308.3h.3M160.7 308.1h.3l-.1 .2M160.7 308.1l-.1 .2M160.7 308.6h.1M160.7 308.6l.9 .7-.6-.7M160.7 308v.1M160.7 308.6l-.5 .5M160.7 306.9l-.5 .4M160.8 306.8l-.6 .8 .5 .4"/>
<path d="M160.9 308.3l.1 .3h-.3M161 306.8l.5 .5M161.5 309.3l-.6 .6M161.6 307.3l-.6 .7M161.6 307.3l-.9 .7M163.4 306.3a4 4 0 0 1-2.7 6 4 4 0 0 1-4.7-4.7M163.4 306.3a6.6 6.6 0 0 1 3.1 6M167 312.3v28M168.8 303.5l1.5 1 1.7 .3M172 303.5v3.4M174 300.8v.4M174.3 300.4h4.8"/>
<path d="M174.6 300.1v.3M176.1 300.8l-.2-.1h-.7l-.2 .2M176.5 302l-1.2 1.5M177.1 300.9l.1-.2h.7l.2 .4M179.1 301.4v.1M180.3 300.8l-.3 .4M180.4 300.8a.34 .34 0 0 1 .3-.3 .34 .34 0 0 1 .4 .3v2.1M182.8 303.2v9.1h-2.4M281.9 309h5M124.9 327.4l3.1 1.8M126.6 322.7l-20 11.1M131 331l31.9 18.6"/>
<path d="M138.6 326l16.7 28.6M153.5 329.1l-13.1 22.4M157 323l-1.8 3.1M160.2 332.9l-26.5 14.8M162 324.3h.1M162 324.6h.1M162 324.3v.1M162 324.5l.4 1.1 .5 .5 .8 .3M162.1 321.9h-.2v4.6h4.1v-4.6h-.2M162.1 322.5h.5M162.2 321.6h1.1M162.2 322.4l-.1 .1"/>
<path d="M162.2 321.7l-.1 .8M162.6 322.3h2.7v.4a2 2 0 0 1-.3 3.3 2 2 0 0 1-2.9-1.3v-.9l.5-1.1zM163 321.6l.4 .1M163.2 326.5v.4h1.5v-.4M163.3 323.9l-.1 .4 .1 .4M163.3 321.7h.1M163.4 321.9h1.1M163.4 321.7v.6M163.6 322.8h.7v1.1h1v.8h-1v1.1h-.7v-1.1h-1v-.8h1zM163.6 323.6l.4-.1 .3 .1M163.6 325l.4 .1 .3-.1M164.2 326.4h.1"/>
<path d="M164.6 321.6h1.1M164.6 323.9l.1 .4-.1 .4M164.6 321.7h-.1M164.9 321.6h-.4v.7M165.3 322.5h.5M165.7 322.4l.1 .1M165.7 321.7h.1M165.8 321.7v.8M165.9 324.3h.1M165.9 324.6h.1M165.9 324.3v.1M165.9 324.5l-.5 1.3-1.1 .6"/>
<path d="M166.4 329.5l-3.1 1.7M0 359h5M5 353h10M5 343h47M15 343v61M127 340.3a20 20 0 0 0 19.9 20 20 20 0 0 0 20-20M130.6 349.4l-20 11.1M138.7 354.6l-9.4 16.2M147 340.3l.4 20M157.1 357.7l11 18.9M165.9 351.4l16.7 9.7M281.9 359h5"/>
<path d="M147.4 363.8l.3 14.7M5 389h10M143.5 398.9v10.1M47.8 404v5M95.6 404v5M191.3 404v5M239.1 404v5"/>
<circle cx="146.9" cy="220.3" r="16.6"/>
<circle cx="146.9" cy="220.3" r="18.5"/>
<circle cx="146.9" cy="220.3" r="15.2"/>
<circle cx="146.9" cy="220.3" r="13"/>
<circle cx="133.9" cy="252.3" r="4"/>
<circle cx="159.5" cy="242.3" r="5.5"/>
<circle cx="159.5" cy="242.3" r="6.5"/>
<circle cx="146.9" cy="280.3" r="15.9"/>
<circle cx="146.9" cy="280.4" r="21.5"/>
<circle cx="146.9" cy="280.3" r="18.9"/>
<circle cx="134.4" cy="318.3" r="5.5"/>
<circle cx="134.4" cy="318.3" r="6.5"/>
<circle cx="168.7" cy="305.9" r=".98"/>
<circle cx="176.3" cy="307.3" r="6.5"/>
<circle cx="176.3" cy="307.3" r="5.5"/>
<circle cx="146.9" cy="340.3" r="16.6"/>
<circle cx="146.9" cy="340.3" r="13"/>
<circle cx="146.9" cy="340.3" r="15.2"/>
<circle cx="146.9" cy="340.3" r="18.5"/>
</g>
<g fill="#000" stroke="#000" stroke-width=".25">
<path d="M43.6 287l.2-.1v.9l-.4-.3z" fill-rule="evenodd"/>
<path d="M43.5 285.3l.3-.1v.7l.5 .2-.1 .3a.76 .76 0 0 1-.7-1.1z" fill-rule="evenodd"/>
<path d="M43.6 288.7l.2-.1v.7l.5 .3-.1 .3a.73 .73 0 0 1-.7-.4 .73 .73 0 0 1 .1-.8z" fill-rule="evenodd"/>
<path d="M43.6 292.1l.2-.1v.7l.6 .2v.3a.7 .7 0 0 1-.8-.3 .7 .7 0 0 1 0-.8z" fill-rule="evenodd"/>
<path d="M43.6 296.5l.2-.1v.8l.4 .6h.6v-.7h.5v1h-1.4l-.5-.7z" fill-rule="evenodd"/>
<path d="M43.8 285.2l.5-.3 1 .1 .4 .2v.5l-.2-.4-.5-.1v1.2h-.4v-1.2l-.6 .2-.2 .3z" fill-rule="evenodd"/>
<path d="M43.8 288.6l.6-.2 1 .1 .3 .1v.5l-.2-.3-.5-.1v1.2h-.4v-1.2l-.6 .1-.2 .3z" fill-rule="evenodd"/>
<path d="M45.2 292.9l.4-.1 .1-.2v.5l-.4 .1z" fill-rule="evenodd"/>
<path d="M43.8 293.6l.5-.2 1.2 .1 .2 .1v.5a1.19 1.19 0 0 0-1.9 0z" fill-rule="evenodd"/>
<path d="M43.8 298.6l.5-.2h1.2l.2 .2v.5a1.19 1.19 0 0 0-1.9 0z" fill-rule="evenodd"/>
<path d="M43.5 291.2h2.5v.3h-2.5z" fill-rule="evenodd"/>
<path d="M43.5 290.2h2.5v.2h-.4v.4l-.3-.3-1.8-.1z" fill-rule="evenodd"/>
<path d="M45 285.2l.1 .9 .6-.3v-.6a.69 .69 0 0 1 .3 .9 .69 .69 0 0 1-.9 .3h-.1z" fill-rule="evenodd"/>
<path d="M43.8 286.9l1.2-.2a.65 .65 0 0 1 .9 .2 .65 .65 0 0 1-.2 .9v-.4a1.33 1.33 0 0 0-1.9 0z" fill-rule="evenodd"/>
<path d="M45 288.7v.9h.2l.5-.4v-.6a.68 .68 0 0 1 .3 .8 .68 .68 0 0 1-.8 .4l-.2 .1z" fill-rule="evenodd"/>
<path d="M45.6 290.4l.5 .3-.2 .4-.3-.1z" fill-rule="evenodd"/>
<path d="M43.8 292l1.4-.2a.67 .67 0 0 1 .8 .4 .67 .67 0 0 1-.3 .9v-.5a1.25 1.25 0 0 0-1.9 0z" fill-rule="evenodd"/>
<path d="M43.5 293.8l.3-.2v.7l.8 .3a.96 .96 0 0 0 1.1-.5l.1-.5a.73 .73 0 0 1 .1 .9 .73 .73 0 0 1-.8 .4h-.7a.79 .79 0 0 1-.8-.3 .79 .79 0 0 1-.1-.8z" fill-rule="evenodd"/>
<path d="M43.5 298.7l.3-.1v.7l.7 .3a1.1 1.1 0 0 0 1.2-.5l.1-.5a.73 .73 0 0 1 .1 .9 .73 .73 0 0 1-.8 .3h-.7a.79 .79 0 0 1-.8-.2 .79 .79 0 0 1-.1-.9z" fill-rule="evenodd"/>
<path d="M45.9 297.8l.5-.2 .3-.5v.7l-.7 .2z" fill-rule="evenodd"/>
<path d="M46.5 291.2h.5v.3h-.5z" fill-rule="evenodd"/>
<path d="M43.5 283.2h3.5v1.5h-.4v-1.2h-1.1v1h-.4v-1h-1.6z" fill-rule="evenodd"/>
<path d="M43.5 287.8h.3v-.3a1.43 1.43 0 0 0 1.9-.1v.4h1.3v.2h-3.5z" fill-rule="evenodd"/>
<path d="M43.9 296.3l1.1-.3 1.1 .1 .6 .3 .3 .5v.5l-.3 .4v-.7a1.82 1.82 0 0 0-2.5-.6l-.4 .6z" fill-rule="evenodd"/>
<path d="M43.5 304.3l.3 .4 .1 1.1h-.4z" fill-rule="evenodd"/>
<path d="M43.5 310.6l.4-.2v.5l-.4 .1z" fill-rule="evenodd"/>
<path d="M43.5 303.1l.3-.2v.7l.5 .3-.1 .2a.72 .72 0 0 1-.7-1z" fill-rule="evenodd"/>
<path d="M43.5 311.5l.3-.2v.7l.5 .3-.1 .3a.76 .76 0 0 1-.7-1.1z" fill-rule="evenodd"/>
<path d="M45.6 300.4l.1 .5z" fill-rule="evenodd"/>
<path d="M43.5 304.3h.3l1.9 1.1v.3z" fill-rule="evenodd"/>
<path d="M43.5 301.1l2.1-.1 .1 .8-.5-.4h-1.7z" fill-rule="evenodd"/>
<path d="M43.8 302.9l.5-.2h1l.4 .2v.5l-.2-.3-.5-.1v1.1l-.4 .1v-1.3l-.6 .2-.2 .3z" fill-rule="evenodd"/>
<path d="M43.8 308.7l.5-.2 1.2 .1 .2 .1v.5a1.24 1.24 0 0 0-1.9 0z" fill-rule="evenodd"/>
<path d="M43.8 311.3l.6-.2h.9l.4 .2v.6l-.2-.4-.5-.1v1.2h-.4v-1.2l-.6 .1-.2 .4z" fill-rule="evenodd"/>
<path d="M43.8 314.1l.5-.2h1.2l.2 .2v.5a1.19 1.19 0 0 0-1.9 0z" fill-rule="evenodd"/>
<path d="M43.5 300.2h2.5v.2h-.4v.3l-.5-.3h-1.6z" fill-rule="evenodd"/>
<path d="M45.7 304.4h.3v1.3h-.3z" fill-rule="evenodd"/>
<path d="M43.5 312.9h2.5v.2h-.4v.4l-.6-.3h-1.5z" fill-rule="evenodd"/>
<path d="M45.7 300.4a.48 .48 0 0 1 .4 .5 .48 .48 0 0 1-.5 .5z" fill-rule="evenodd"/>
<path d="M43.5 302.1l2-.1 .2-.6a.53 .53 0 0 1 .3 .8 .53 .53 0 0 1-.8 .1h-1.7z" fill-rule="evenodd"/>
<path d="M45 303l.1 .9 .6-.4v-.6a.69 .69 0 0 1 .3 .9 .69 .69 0 0 1-.9 .3h-.1z" fill-rule="evenodd"/>
<path d="M43.5 308.9l.3-.2v.5a1.19 1.19 0 0 0 1.9 0l.1-.5a.73 .73 0 0 1 .2 1 .73 .73 0 0 1-.9 .3h-.7a.79 .79 0 0 1-.8-.2 .79 .79 0 0 1-.1-.9z" fill-rule="evenodd"/>
<path d="M45 311.4v.9h.2l.5-.3v-.7a.68 .68 0 0 1 .3 .9 .68 .68 0 0 1-.8 .3l-.2 .1z" fill-rule="evenodd"/>
<path d="M45.6 313.1l.5 .3-.2 .4-.3-.1z" fill-rule="evenodd"/>
<path d="M43.5 314.2l.3-.1v.7l.8 .3a.96 .96 0 0 0 1.1-.5l.1-.5a.73 .73 0 0 1 .1 .9 .73 .73 0 0 1-.8 .3h-.7a.79 .79 0 0 1-.8-.2 .79 .79 0 0 1-.1-.9z" fill-rule="evenodd"/>
<path d="M43.9 310.4h1.8v-.2h.3v.2h.7l.2 .2h-.9v.3h-.3v-.3h-1.6l-.2 .2z" fill-rule="evenodd"/>
<path d="M43.5 306.9h3.5v.3h-3.1v1.1h-.4z" fill-rule="evenodd"/>
</g>
<g fill="#000">
<path d="M131.1 64.2h1.2l-.6 3.4zM131.7 69.3l.6 3.6h-1.2zM120.4 87.5h1.2l-.6 3.5zM121 92.8l.6 3.4h-1.2zM136.5 85.2h1.2l-.6 3.5zM137.1 95.1l.6 3.5h-1.2zM66.2 120.5l.9-.7 1.7 3.1zM173.6 110.6l3.5 .5-3.5 .6zM71.2 123.5l3.1-1.6 .4 1.1zM74 128.2l1.2 .3-1.5 3.3zM76.2 135.6h3.6l-.3 1.1zM96 129.2l2.9 2.1-3.4-1z"/>
<path d="M103.8 135.6h1.1l-.5 3.5zM214.1 131.6l.9 .7-2.7 2.3zM220.2 133.3l1.1-.5 .7 3.6zM59.4 150.4l1.1 .1-.8 3.5zM79.2 154l1.5 3.2-1.2 .3zM82.5 148.2l3.3-1.5 .3 1.2zM104.4 140.8l.5 3.5h-1.1zM68.9 168.1l3.4 .6-3.4 .5zM75.3 168.7l3.5-.6v1.1zM219.1 191.1l1.2 3.4-1.2 .2zM229.1 181.1l3.5 .1-.2 1.1zM127 234.1l1.7 3.1-1.1 .4z"/>
<path d="M128.9 237.4l3.1 1.7-3.5-.6zM161.5 247.7l1.6 3.1-1.1 .4zM163.8 251.5l3.2 1.7-3.6-.6zM178 296.3l2.8 2.1-.8 .9zM180 289.4l.8 .8-2.8 2.2zM139.3 315.6l2.7-2.2 .6 1.1zM172 304.8l3.1-1.8 .4 1.1zM176.9 298.5l.2 3.5-1.2-.1zM126.3 322.2l3.4-1.2-2.8 2.2zM128.3 328.7l2.7 2.3-3.3-1.3zM136.3 323.2l1-.5 1.3 3.3zM154.7 325.8l1 .5-2.2 2.8z"/>
<path d="M160.2 332.9l2.8-2.2 .6 1zM130.3 348.9l3.4-1.2-2.8 2.2zM140.4 351.5l-1.2 3.4-1-.6zM155.3 354.6l2.3 2.8-1 .6zM162.9 349.6l3.3 1.3-.5 1zM147.4 360.3l.6 3.5h-1.1z"/>
</g>
<text font-size="7" x="21.5" y="283" transform="rotate(90 21.5 283)">camara objeto</text>
<g font-size="4.9">
<text x="228.6" y="2" transform="rotate(90 228.6 2)">0</text>
<text x="110.2" y="15.4" transform="rotate(90 110.2 15.4)">0</text>
<text x="262.9" y="29.7">0</text>
<text x="148.8" y="42.1">0</text>
<text x="148.6" y="52.7">.75</text>
<text x="133.2" y="77.3" transform="rotate(90 133.2 77.3)">.85</text>
<text x="263" y="86.5">28.4</text>
<text x="122.5" y="100.7" transform="rotate(90 122.5 100.7)">.87</text>
<text x="262.9" y="97">31.6</text>
<text x="75.6" y="103.5" transform="rotate(119 75.6 103.5)">28.07°</text>
<text x="138.6" y="103.3" transform="rotate(90 138.6 103.3)">Ø3.2</text>
<text x="153.2" y="109.7">R11.74</text>
<text x="93.4" y="125.9" transform="rotate(173 93.4 125.9)">54.22°</text>
<text x="78" y="130" transform="rotate(150 78 130)">120°</text>
<text x="263.1" y="126.5">48.4</text>
<text x="262.9" y="137">51.6</text>
<text x="221.2" y="141.2" transform="rotate(131 221.2 141.2)">160°</text>
<text x="105.8" y="148.7" transform="rotate(90 105.8 148.7)">.85</text>
<text x="95.8" y="154.3" transform="rotate(-146 95.8 154.3)">60°</text>
<text x="262.9" y="151.2">60.75</text>
<text x="83.2" y="167.2">1.47</text>
<text x="225.6" y="182.5" transform="rotate(135 225.6 182.5)">90°</text>
<text x="262.9" y="188.2">79.25</text>
<text x="262.9" y="198.7">80</text>
<text x="134.9" y="225.4" transform="rotate(131 134.9 225.4)">90°</text>
<text x="168.8" y="238.5" transform="rotate(127 168.8 238.5)">90°</text>
<text x="198" y="296.8" transform="rotate(-158 198 296.8)">46.71°</text>
<text x="167.1" y="304.1" transform="rotate(-139 167.1 304.1)">105°</text>
<text x="43.5" y="317.5" transform="rotate(90 43.5 317.5)">25/03/2026</text>
<text x="117.7" y="329.4" transform="rotate(151 117.7 329.4)">Ø5.5</text>
<text x="170.8" y="352.4" transform="rotate(30 170.8 352.4)">Ø18.5</text>
<text x="124" y="354.8" transform="rotate(151 124 354.8)">Ø15.2</text>
<text x="135.8" y="362.5" transform="rotate(120 135.8 362.5)">Ø13</text>
<text x="162.2" y="363.3" transform="rotate(60 162.2 363.3)">Ø16.6</text>
<text x="149" y="368.3" transform="rotate(89 149 368.3)">R10</text>
<text x="6.3" y="393.1" transform="rotate(90 6.3 393.1)">1/1</text>
</g>
<g font-size="3.5">
<text x="22.6" y="10.4" transform="rotate(90 22.6 10.4)">F</text>
<text x="70.5" y="10.3" transform="rotate(90 70.5 10.3)">E</text>
<text x="118.3" y="10.2" transform="rotate(90 118.3 10.2)">D</text>
<text x="166.1" y="10.2" transform="rotate(90 166.1 10.2)">C</text>
<text x="214" y="10.3" transform="rotate(90 214 10.3)">B</text>
<text x="261.8" y="10.3" transform="rotate(90 261.8 10.3)">A</text>
<text x="1.2" y="33" transform="rotate(90 1.2 33)">1</text>
<text x="283.2" y="33" transform="rotate(90 283.2 33)">1</text>
<text x="1.2" y="83" transform="rotate(90 1.2 83)">2</text>
<text x="283.2" y="83" transform="rotate(90 283.2 83)">2</text>
<text x="1.2" y="133" transform="rotate(90 1.2 133)">3</text>
<text x="283.2" y="133" transform="rotate(90 283.2 133)">3</text>
<text x="1.2" y="183" transform="rotate(90 1.2 183)">4</text>
<text x="283.2" y="183" transform="rotate(90 283.2 183)">4</text>
<text x="1.3" y="233" transform="rotate(90 1.3 233)">5</text>
<text x="283.3" y="233" transform="rotate(90 283.3 233)">5</text>
<text x="1.2" y="283" transform="rotate(90 1.2 283)">6</text>
<text x="283.2" y="283" transform="rotate(90 283.2 283)">6</text>
<text x="1.2" y="333" transform="rotate(90 1.2 333)">7</text>
<text x="283.2" y="333" transform="rotate(90 283.2 333)">7</text>
<text x="1.2" y="383" transform="rotate(90 1.2 383)">8</text>
<text x="283.2" y="383" transform="rotate(90 283.2 383)">8</text>
<text x="22.6" y="405.4" transform="rotate(90 22.6 405.4)">F</text>
<text x="70.5" y="405.3" transform="rotate(90 70.5 405.3)">E</text>
<text x="118.3" y="405.2" transform="rotate(90 118.3 405.2)">D</text>
<text x="166.1" y="405.2" transform="rotate(90 166.1 405.2)">C</text>
<text x="214" y="405.3" transform="rotate(90 214 405.3)">B</text>
<text x="261.8" y="405.3" transform="rotate(90 261.8 405.3)">A</text>
</g>
<g font-size="2.5">
<text x="49.2" y="225" transform="rotate(90 49.2 225)">Dept.</text>
<text x="49.2" y="249" transform="rotate(90 49.2 249)">Technical reference</text>
<text x="29.2" y="283" transform="rotate(90 29.2 283)">Title</text>
<text x="39.2" y="283" transform="rotate(90 39.2 283)">Document type</text>
<text x="49.2" y="283" transform="rotate(90 49.2 283)">Created by</text>
<text x="12.2" y="344" transform="rotate(90 12.2 344)">Rev.</text>
<text x="29.2" y="344" transform="rotate(90 29.2 344)">DWG No.</text>
<text x="39.2" y="344" transform="rotate(90 39.2 344)">Document status</text>
<text x="49.2" y="344" transform="rotate(90 49.2 344)">Approved by</text>
<text x="12.2" y="354" transform="rotate(90 12.2 354)">Date of issue</text>
<text x="12.2" y="390" transform="rotate(90 12.2 390)">Sheet</text>
</g>
</svg>
